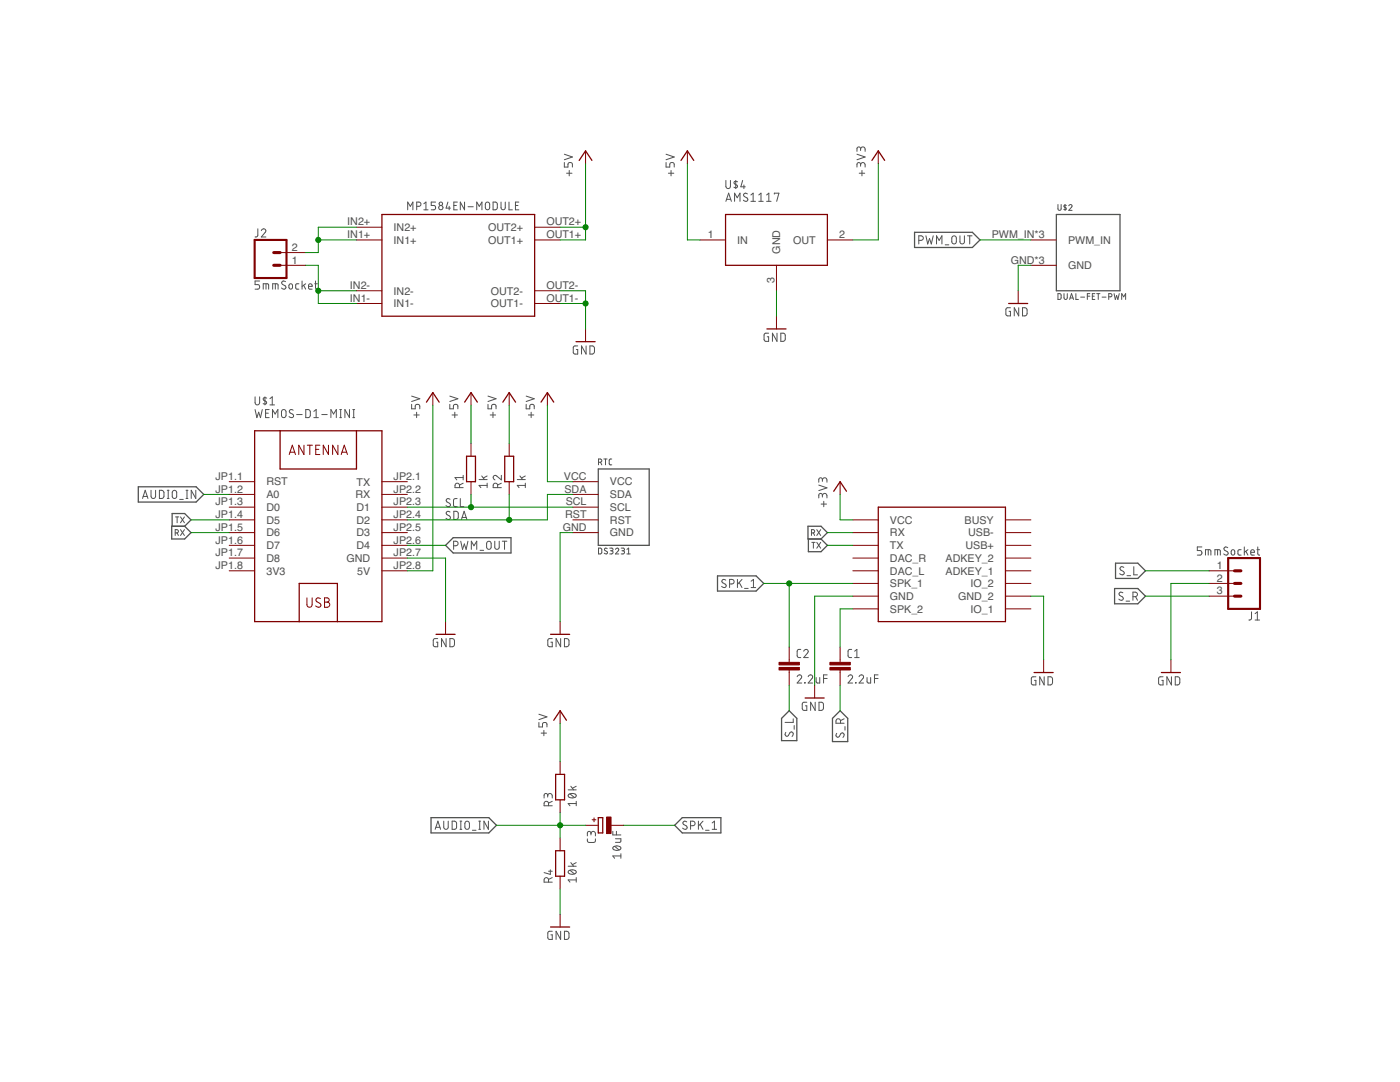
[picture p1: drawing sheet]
<svg xmlns="http://www.w3.org/2000/svg" width="279mm" height="216mm" viewBox="0 0 279 216" stroke-linecap="round" stroke-linejoin="round" font-family="sans-serif">
<g fill="none" stroke="#505050" stroke-width=".2">
<path d="M112.6 32.4v.9h.7v-.5a.45 .45 0 0 1 .5-.4 .45 .45 0 0 1 .4 .4v.5M112.6 30.8l1.6 .5-1.6 .6M113.1 34.6h1.1M113.6 34v1.1M132.9 32.4v.9h.8v-.5a.45 .45 0 0 1 .4-.4 .45 .45 0 0 1 .5 .4v.5M132.9 30.8l1.7 .5-1.7 .6M133.4 34.6h1.1M133.9 34v1.1M144.9 36v1.2a.46 .46 0 0 0 .4 .4 .46 .46 0 0 0 .5-.4v-1.2M145 39.8h.8M146.8 36v1.6M147.2 36.3l-.3-.1-.4 .1v.3l.6 .4a.36 .36 0 0 1-.1 .5 .36 .36 0 0 1-.5-.1"/>
<path d="M148.2 36l-.4 1.3h.9M148.5 36.9v.7M149.2 38.7l-.2-.1a.38 .38 0 0 0-.5 .1 .38 .38 0 0 0 .1 .5l.5 .3a.44 .44 0 0 1-.1 .7 .44 .44 0 0 1-.6-.3M149.9 38.9l.4-.4v1.7M151.4 38.9l.5-.4v1.7M153 38.9l.4-.4v1.7M154.5 38.7v-.2h.9l-.4 1.7M171 30.8l1.7 .5-1.7 .6M171.5 34.6h1.1M171.7 32.9a.46 .46 0 0 1 .5-.5 .46 .46 0 0 1 .5 .5v.4M171.7 33.2v-.4a.36 .36 0 0 0-.3-.4 .36 .36 0 0 0-.4 .4v.5M171.7 29.8a.46 .46 0 0 1 .5-.5 .46 .46 0 0 1 .5 .5v.4"/>
<path d="M171.7 30v-.3a.36 .36 0 0 0-.3-.4 .36 .36 0 0 0-.4 .4v.5M172 34v1.1M51.5 45.7l-.1 1.4-.2 .2h-.3M51.8 56.1h-.9v.7h.6a.46 .46 0 0 1 .3 .4 .46 .46 0 0 1-.3 .5h-.6M52.2 46a.44 .44 0 0 1 .6-.3 .44 .44 0 0 1 .1 .7l-.7 .9h.9M52.5 57.7v-1.1l1 .1 .1 1M53.1 56.6v1.1M54.4 57.7v-1.1l1 .1 .1 1M54.9 56.6v1.1M57 56.2l-.2-.1a.38 .38 0 0 0-.5 .1 .38 .38 0 0 0 .1 .5l.5 .3a.44 .44 0 0 1-.1 .7 .44 .44 0 0 1-.6-.2M57.8 56.7l.2-.1 .3 .1 .1 .6a.36 .36 0 0 1-.4 .4 .36 .36 0 0 1-.3-.4zM59.6 56.6h-.4l-.2 .3 .1 .7 .5 .1"/>
<path d="M60.3 56.1v1.6M60.6 56.9l.4 .8M61 56.6l-.7 .5M61.6 57.1h.7a.38 .38 0 0 0-.3-.5 .38 .38 0 0 0-.4 .4l.1 .6 .6 .1M62.8 56.6h.5M63 56.1v1.4l.3 .2M81.4 41.9v-1.6l.5 .9 .5-.9v1.6M83.2 41.2h.4a.42 .42 0 0 0 .4-.5 .42 .42 0 0 0-.4-.4h-.4v1.6M84.6 40.7l.4-.4v1.6M84.6 41.9h.8M86.9 40.3h-.8v.7h.5a.44 .44 0 0 1 .3 .4 .44 .44 0 0 1-.3 .5h-.5M89.4 40.3l-.4 1.2h.9"/>
<path d="M89.6 41.2v.7M90.6 41h.5M91.3 40.3h-.7v1.6h.7M92.7 40.3v1.6l-.8-1.6v1.6M93.4 41.3h1M95.1 41.9v-1.6l.6 .9 .5-.9v1.6M97 40.4l.3-.1 .3 .1 .1 1a.43 .43 0 0 1-.4 .5 .43 .43 0 0 1-.4-.5zM98.4 40.3h.6l.2 .3v1l-.2 .2-.6 .1zM100 40.3v1.1a.42 .42 0 0 0 .4 .5 .42 .42 0 0 0 .4-.5v-1.1M101.6 40.3v1.6h.7M102.9 41h.5M103.5 40.3h-.6v1.6h.6"/>
<path d="M144.9 40.2l.5-1.7 .6 1.7M146.6 40.2v-1.7l.5 1 .6-1v1.7M149.9 40.2h.9M151.4 40.2h.9M153 40.2h.9M183.4 48h.4a.46 .46 0 0 0 .5-.5 .46 .46 0 0 0-.5-.4h-.4v1.6M184.8 47.1l.3 1.6 .4-1.1 .4 1.1 .3-1.6M186.9 48.7v-1.6l.5 .9 .6-.9v1.6M188.6 48.9h.8M190.1 47.2l.3-.1 .3 .1 .2 1a.46 .46 0 0 1-.5 .5 .46 .46 0 0 1-.5-.5v-.7zM191.6 47.1v1.1a.44 .44 0 0 0 .4 .5 .44 .44 0 0 0 .5-.5v-1.1M193.1 47.1h.9"/>
<path d="M193.5 47.1v1.6M211.1 58.6h.5l.2 .2v.6l-.2 .3-.5 .1zM211.1 40.8l.1 1 .2 .2 .4-.2v-1M212.3 58.6v.8l.3 .4 .4-.2v-1M212.6 40.8v1.2M212.8 41l-.3-.1-.2 .2 .5 .5v.2h-.5M213.3 41.1a.32 .32 0 0 1 .5-.3 .32 .32 0 0 1 0 .5l-.5 .7h.7M213.5 59.8l.3-1.2 .4 1.2M213.6 59.5h.5M214.7 58.6v1.2h.5M215.7 59.3h.8M217 59.1h.5"/>
<path d="M217.5 58.6h-.5v1.2M218 59.1h.4M218.5 58.6h-.5v1.2h.5M218.9 58.6h.6M219.2 58.6v1.2M219.9 59.3h.8M221.3 59.2l.6-.1v-.4l-.6-.1v1.2M222.3 58.6l.3 1.2 .2-.8 .3 .8 .3-1.2M223.9 59.8v-1.2l.4 .6 .3-.6v1.2M50.9 79.2v1.1a.46 .46 0 0 0 .5 .5 .46 .46 0 0 0 .4-.5v-1.1M52.9 79.2v1.6M53.2 79.4h-.5l-.2 .1 .1 .3 .6 .5-.2 .3-.5-.1"/>
<path d="M53.9 79.5l.4-.3v1.6M82.1 79l1.7 .6-1.7 .5M89.8 79l1.6 .6-1.6 .5M97.4 79l1.6 .6-1.6 .5M105 79l1.6 .6-1.6 .5M115.3 69h-.7l-.2 .2v1.1l.2 .3 .7 .1v-1h-.3M117 69v1.7l-.9-1.7v1.7M117.7 69h.7l.2 .3v.9l-.2 .4-.7 .1zM153.4 66.5h-.7l-.2 .2 .1 1.3 .8 .1v-.9h-.3M155.1 66.5v1.6l-.9-1.6v1.6M155.8 66.5h.6l.3 .3v1l-.3 .3h-.6zM201.7 61.4h-.7l-.2 .2-.1 1.1 .3 .3h.7v-.9h-.3"/>
<path d="M203.3 61.4v1.6l-.9-1.6v1.6M204.1 61.4h.6l.2 .3 .1 .9-.3 .4h-.6zM28.4 99.5l.6-1.7 .5 1.7M28.6 99.1h.8M30.1 97.8v1.2a.46 .46 0 0 0 .5 .5 .46 .46 0 0 0 .5-.5v-1.2M31.8 97.8l.6 .1 .3 .2v.9l-.3 .4-.6 .1zM33.4 99.5h.3M33.4 97.8h.3M33.6 97.8v1.7M34.5 98l.3-.2 .3 .2 .2 1a.44 .44 0 0 1-.5 .5 .44 .44 0 0 1-.4-.5zM35.9 99.7h.7M37.1 99.5h.4"/>
<path d="M37.1 97.8h.4M37.3 97.8v1.7M39.1 97.8v1.7l-.9-1.7v1.7M50.9 81.7l.4 1.6 .3-1 .4 1 .3-1.6M53 82.4h.6M53.7 81.7h-.7v1.6h.7M53.9 80.8h.9M54.4 83.3v-1.6l.5 .9 .6-.9v1.6M56.3 81.9l.3-.2 .3 .2 .2 .3v.7a.46 .46 0 0 1-.5 .4 .46 .46 0 0 1-.4-.4zM58.5 81.9a.41 .41 0 0 0-.6-.1 .41 .41 0 0 0 0 .6l.5 .3a.42 .42 0 0 1 .1 .6 .42 .42 0 0 1-.7-.1l-.1-.1M59.2 82.7h1.1M61 81.7h.6l.3 .3v.9l-.3 .4h-.6z"/>
<path d="M62.6 83.3h.9M62.6 82.1l.5-.4v1.6M64.2 82.7h1.1M66 83.3v-1.6l.6 .9 .5-.9v1.6M67.8 83.3h.4M67.8 81.7h.4M68 81.7v1.6M69.7 81.7v1.6l-.9-1.6v1.6M70.4 83.3h.4M70.4 81.7h.4M70.6 81.7v1.6M82.1 80.7v.9h.8v-.6a.46 .46 0 0 1 .4-.3 .46 .46 0 0 1 .5 .3v.6"/>
<path d="M82.6 82.8h1.1M83.1 82.3v1M89.8 80.7v.9h.7v-.6a.45 .45 0 0 1 .4-.3 .45 .45 0 0 1 .5 .3v.6M89.8 99.6l-.2-.1a.38 .38 0 0 0-.5 .1 .38 .38 0 0 0 .1 .6l.5 .2a.44 .44 0 0 1 0 .7 .44 .44 0 0 1-.7-.2M90.2 82.8h1.1M90.8 82.3v1M91.2 99.5h-.5l-.2 .3v1.1l.2 .2h.5M91.7 97.3v-.4a.46 .46 0 0 0-.4-.5 .46 .46 0 0 0-.5 .5v.4h1.6M91.9 99.5v1.6h.7M92.4 96.4l-.7 .4M92.4 95.3h-1.6l.4 .5M92.4 94.8v1"/>
<path d="M95.6 95.7h1.6M96.1 95l.6 .7M97.2 96.9h-1.6l.4 .4M97.2 96.4v.9M97.2 95l-.7 .4M97.4 80.7v.9h.7v-.6a.45 .45 0 0 1 .5-.3 .45 .45 0 0 1 .4 .3v.6M97.8 82.8h1.1M98.4 82.3v1M99.3 97.3v-.4a.44 .44 0 0 0-.4-.5 .44 .44 0 0 0-.5 .5v.4h1.7M100.1 94.8v1l-1-.8a.44 .44 0 0 0-.7 .1 .44 .44 0 0 0 .4 .7M100.1 96.4l-.8 .4M103.2 95.7h1.6"/>
<path d="M103.8 95l.5 .7M104.8 96.9h-1.6l.4 .4M104.8 96.4v.9M104.8 95l-.7 .4M105 80.7v.9h.7v-.6a.45 .45 0 0 1 .5-.3 .45 .45 0 0 1 .4 .3v.6M105.5 82.8h1M106 82.3v1M119.4 92.2l.6-.1v-.4l-.6-.1v1.2M119.8 92.2l.3 .6M120.5 91.6h.7M120.8 91.6v1.2M122.1 91.6h-.4l-.1 .3v.8l.5 .1"/>
<path d="M163.4 96.8l1.6 .5-1.6 .6M164.1 98.9a.46 .46 0 0 1 .5-.5 .46 .46 0 0 1 .4 .5v.5M164.1 99.2v-.4a.36 .36 0 0 0-.3-.4 .36 .36 0 0 0-.4 .4v.6M164.1 95.8a.46 .46 0 0 1 .5-.5 .46 .46 0 0 1 .4 .5v.4M164.1 96.1v-.4a.36 .36 0 0 0-.3-.4 .36 .36 0 0 0-.4 .4v.5M35 106.3l.5-.1v-.4l-.5-.1v1.1M35 103.1h.7M35.3 103.1v1.2M35.3 106.3l.3 .5M36 103.1l.8 1.2M36 105.7l.8 1.1M36.8 103.1l-.8 1.2"/>
<path d="M36.8 105.7l-.8 1.1M89.8 102.2l-.2-.1a.38 .38 0 0 0-.5 .1 .38 .38 0 0 0 .1 .5l.5 .3a.44 .44 0 0 1 0 .7 .44 .44 0 0 1-.7-.3M90.5 108.9h.5a.46 .46 0 0 0 .4-.5 .46 .46 0 0 0-.4-.4h-.5v1.6M90.6 102l.6 .1 .2 .2v1.1l-.2 .2-.6 .1zM91.9 108l.4 1.6 .4-1.1 .3 1.1 .4-1.6M92.1 103.7l.5-1.7 .6 1.7M92.2 103.3h.8M94.1 109.6v-1.6l.5 .9 .5-.9v1.6M95.8 109.8h.7M97.3 108.1l.3-.1 .3 .1 .1 1.1a.46 .46 0 0 1-.4 .4 .46 .46 0 0 1-.5-.4zM98.7 108v1.2a.44 .44 0 0 0 .5 .4 .44 .44 0 0 0 .4-.4v-1.2M100.2 108h1"/>
<path d="M100.7 108v1.6M119.4 109.4h.5l.2 .2v.7l-.2 .2h-.5zM121.2 109.5l-.4-.1-.2 .2 .5 .4a.32 .32 0 0 1 0 .6 .32 .32 0 0 1-.5-.2M121.7 109.4h.5l.1 .2-.1 .3h-.4M122 109.9l.3 .2v.3l-.6 .1M122.8 109.6a.33 .33 0 0 1 .5-.2 .33 .33 0 0 1 .1 .5l-.6 .6h.7M124 109.4h.5l.1 .2-.1 .3h-.4M124.3 109.9l.3 .2v.3l-.6 .1M125.1 110.5h.7M125.1 109.6l.4-.2v1.1M144.8 115.8l-.5-.2-.2 .4v.2l.6 .4a.4 .4 0 0 1 .1 .6 .4 .4 0 0 1-.6-.1l-.2-.1M145.6 116.5h.4a.46 .46 0 0 0 .5-.4 .46 .46 0 0 0-.5-.5h-.4v1.6"/>
<path d="M147.2 115.6v1.6M147.5 116.2l.6 1M148.1 115.6l-.9 1M148.6 117.4h.7M149.9 116l.5-.4v1.6M149.9 117.2h.9M161.9 106.3l.6-.1v-.4l-.6-.1v1.1M162 108.2h.7M162.3 108.2v1.2M162.3 106.3l.3 .5M163 108.2l.8 1.2M163 105.7l.8 1.1"/>
<path d="M163.8 108.2l-.8 1.2M163.8 105.7l-.8 1.1M163.9 100.6h1.1M164.4 100v1.1M224.1 118.3l-.2-.1a.38 .38 0 0 0-.5 .1 .38 .38 0 0 0 .1 .5l.5 .3a.44 .44 0 0 1-.1 .7 .44 .44 0 0 1-.6-.3M224.3 113.2l-.2-.1a.38 .38 0 0 0-.5 .1 .38 .38 0 0 0 .1 .5l.5 .3a.41 .41 0 0 1 0 .6 .41 .41 0 0 1-.6 0l-.1-.1M224.7 120h.7M224.9 114.9h.7M226.1 119.1h.4a.46 .46 0 0 0 .5-.5 .46 .46 0 0 0-.5-.4h-.4v1.6M226.3 113.1v1.6h.7M226.6 119.1l.4 .7M239.9 109.1h-.9v.8h.5a.46 .46 0 0 1 .4 .4 .46 .46 0 0 1-.4 .5h-.5"/>
<path d="M240.6 110.8v-1.1l1 .1 .1 1M241.1 109.7v1.1M242.5 110.8v-1.1l1 .1v1M243 109.7v1.1M245 109.3l-.2-.1a.38 .38 0 0 0-.5 .1 .38 .38 0 0 0 .1 .5l.5 .3a.44 .44 0 0 1 0 .7 .44 .44 0 0 1-.7-.3M245.8 109.8l.3-.1 .2 .1 .1 .6a.36 .36 0 0 1-.3 .4 .36 .36 0 0 1-.4-.4zM247.7 109.7h-.5l-.1 .3v.7l.6 .1M248.3 109.1v1.7M248.6 110l.4 .8M249 109.7l-.7 .5M249.6 110.2h.7a.38 .38 0 0 0-.2-.5 .38 .38 0 0 0-.5 .3l.1 .7 .6 .1M250.8 109.7h.6"/>
<path d="M251 109.1v1.5l.4 .2M87.4 127.4h-.7l-.2 .2v1.1l.2 .3 .7 .1v-1h-.3M89 127.4v1.7l-.9-1.7v1.7M89.8 127.4l.6 .1 .3 .2v.9l-.3 .4-.6 .1zM110.2 127.4h-.7l-.2 .2v1.1l.2 .3 .7 .1v-1h-.3M111.9 127.4v1.7l-.9-1.7v1.7M112.6 127.4l.8 .2a1.33 1.33 0 0 1 .1 1.2l-.2 .2-.7 .1zM159.1 135a.44 .44 0 0 1 .6-.3 .44 .44 0 0 1 .2 .7l-.8 .9h.9M159.8 129.6h-.5l-.2 .3 .1 1.2 .6 .1M160.4 129.9a.44 .44 0 0 1 .6-.3 .44 .44 0 0 1 .2 .7l-.8 .9h.9M160.6 136.2l.1 .1zM161.3 135a.44 .44 0 0 1 .6-.3 .44 .44 0 0 1 .2 .7l-.8 .9h.9"/>
<path d="M162.9 135.2v.9l.3 .2h.4v-1.1M164.4 135.4h.7M165.1 134.7h-.7v1.6M169.2 135a.44 .44 0 0 1 .7-.3 .44 .44 0 0 1 .1 .7l-.8 .9h1M170 129.6h-.5l-.3 .3 .1 1.1 .2 .2h.5M170.6 131.2h.9M170.6 129.9l.4-.3v1.6M170.8 136.2v.1zM171.4 135a.44 .44 0 0 1 .7-.3 .44 .44 0 0 1 .1 .7l-.8 .9h.9M173 135.2l.1 .9 .2 .2h.5v-1.1M174.5 135.4h.7M175.2 134.7h-.7v1.6"/>
<path d="M206.7 135l-.7 .1-.2 .2v1l.2 .3 .7 .1v-.9h-.2M208.4 135v1.7l-.9-1.7v1.7M209.1 135l.7 .1 .2 .2 .1 .9-.3 .4-.7 .1zM232.1 135l-.7 .1-.2 .2v1l.2 .3 .7 .1v-.9h-.2M233.8 135v1.7l-.9-1.7v1.7M234.5 135l.7 .1 .2 .2 .1 .9-.3 .4-.7 .1zM249.8 122.1l-.1 1.4-.5 .2M250.5 123.7h.9M250.5 122.4l.4-.3v1.6M107.5 144.2v.9h.8v-.6a.45 .45 0 0 1 .4-.3 .45 .45 0 0 1 .5 .3v.6M107.5 142.5l1.7 .5-1.7 .6M108 146.3h1.1"/>
<path d="M108.5 145.7v1.1M109.3 158.8a.46 .46 0 0 1 .5-.5 .46 .46 0 0 1 .4 .5v.4M109.3 159v-.3a.36 .36 0 0 0-.4-.4 .36 .36 0 0 0-.3 .4v.5M110.2 159.9l-.7 .4M113.4 157.6h1.6M113.5 158.5a1 1 0 0 1 1.5 .3 .95 .95 0 0 1-1.6 0zM113.7 158.4l.9 .7M113.9 156.9l.6 .7M115 159.9v.9M115 156.9l-.8 .4M156.8 146.1l-.1 .2a.37 .37 0 0 0 .1 .5 .37 .37 0 0 0 .6-.1l.2-.5a.38 .38 0 0 1 .5-.1 .38 .38 0 0 1 .2 .5l-.2 .4M158.3 143.4v.7h-1.6"/>
<path d="M158.5 144.8v.7M161 140.1h-.7l-.2 .2 .1 1.3 .8 .2v-1h-.3M162.7 140.1v1.7l-.9-1.7v1.7M163.4 140.1h.7l.2 .3v1.1l-.2 .2-.7 .1zM167 146.3l-.1 .2a.38 .38 0 0 0 .1 .5 .38 .38 0 0 0 .5-.1l.3-.5a.4 .4 0 0 1 .6 0 .4 .4 0 0 1 0 .6l-.2 .2M167.7 144.3v-.4a.46 .46 0 0 0-.4-.5 .46 .46 0 0 0-.5 .5v.4h1.7M168.5 143.4l-.8 .4M168.6 145v.7M86.8 165.5l.6-1.6 .5 1.6M87 165.1h.8M88.6 163.9v1.1a.44 .44 0 0 0 .4 .5 .44 .44 0 0 0 .5-.5v-1.1M90.2 163.9h.6l.3 .2v1.1l-.3 .3h-.6z"/>
<path d="M91.8 163.9h.4M91.8 165.5h.4M92 163.9v1.6M92.9 164l.3-.1 .4 .1 .1 1a.46 .46 0 0 1-.5 .5 .46 .46 0 0 1-.4-.5zM94.3 165.7h.7M95.5 163.9h.4M95.5 165.5h.4M95.7 163.9v1.6M97.5 163.9v1.6l-.9-1.6v1.6M109.5 160.8v-.5a.44 .44 0 0 0-.5-.4 .44 .44 0 0 0-.4 .4v.5h1.6M109.5 176v-.4a.44 .44 0 0 0-.5-.5 .44 .44 0 0 0-.4 .5v.4h1.6M109.5 173.8h.7"/>
<path d="M109.8 173.6v.9l-1.2-.4M110.2 175.1l-.7 .4M113.4 172.8h1.6M113.5 173.8a1 1 0 0 1 1.5 .2 .95 .95 0 0 1-1.6 0zM113.7 173.7l.9 .7M113.9 172.1l.6 .7M115 160.3h-1.6l.3 .5M115 175.1v.9M115 175.6h-1.6l.3 .4M115 172.1l-.8 .4M117.2 167.4v.5l.4 .2 1.1-.1 .1-.6M117.9 166.3a.44 .44 0 0 1 .5-.4 .44 .44 0 0 1 .4 .4v.5"/>
<path d="M117.9 166.6v-.4a.36 .36 0 0 0-.3-.3 .36 .36 0 0 0-.4 .3v.6M122.3 165.9v.7h1.6M122.4 169a1.02 1.02 0 0 1 1.5 .2 .93 .93 0 0 1-1.6 0zM122.7 168.9l.8 .7M122.8 167.4h1.1l-.1 .7h-1M123 165.9v.7M123.9 170.8h-1.6l.4 .5M123.9 170.3v1M137.1 164a.41 .41 0 0 0-.6-.1 .41 .41 0 0 0-.1 .6l.6 .3a.41 .41 0 0 1 0 .6 .41 .41 0 0 1-.6 0l-.2-.2M137.8 164.8h.5a.46 .46 0 0 0 .4-.5 .46 .46 0 0 0-.4-.4h-.5v1.6M139.4 163.9v1.6M139.7 164.5l.6 1"/>
<path d="M140.3 163.9l-.9 .9M140.8 165.7h.7M142.1 164.2l.5-.3v1.6M142.1 165.5h.9M110.2 185.8h-.7l-.2 .3v1l.2 .3 .7 .1v-1h-.3M111.9 185.8v1.7l-.9-1.7v1.7M112.6 185.8l.8 .1a1.33 1.33 0 0 1 .1 1.3l-.2 .2-.7 .1z"/>
<circle cx="88" cy="40.7" r=".35"/>
<circle cx="88" cy="41.4" r=".43"/>
</g>
<g fill="none" stroke="#505050" stroke-width=".25">
<path d="M182.5 46.4h11.6l1.5 1.5-1.5 1.5h-11.6zM210.8 42.8h12.7v15.2h-12.7zM27.6 97.1h11.5l1.6 1.6-1.6 1.5h-11.5zM119.4 93.6h10.2v15.2h-10.2zM34.3 105h2.6l1.2 1.3-1.2 1.2h-2.6zM34.4 105v-2.5h2.5l1.2 1.2-1.2 1.3M90.4 107.3h11.6v3h-11.6l-1.5-1.5zM143.2 114.9h7.7l1.5 1.5-1.5 1.5h-7.7zM161.2 105h2.7l1.2 1.3-1.2 1.2h-2.7zM161.3 107.5v2.6h2.6l1.2-1.3-1.2-1.3M222.4 117.4h4.7l1.5 1.6-1.5 1.5h-4.7zM222.6 112.4h4.5l1.5 1.5-1.5 1.5h-4.5z"/>
<path d="M156 143.3l1.5-1.5 1.5 1.5v4.5h-3zM167.7 141.8l1.5 1.5v4.7h-3.1v-4.7zM86 163.2h11.6l1.5 1.5-1.5 1.5h-11.6zM134.6 164.7l1.6-1.5h7.7v3h-7.7z"/>
</g>
<g fill="none" stroke="#800000" stroke-width=".25">
<path d="M115.6 32l1.3-1.9 1.2 1.9M135.9 32l1.3-1.9 1.3 1.9M174 32l1.3-1.9 1.3 1.9M76.2 42.8h30.5v20.3h-30.5zM144.8 42.8h20.3v10.1h-20.3zM115 68.2h3.8M153.1 65.6h3.8M201.3 60.6h3.8M50.8 86h25.4v38h-25.4zM55.9 86v7.6h15.2v-7.6M85.1 80.2l1.3-1.9 1.3 1.9M92.7 80.2l1.3-1.9 1.3 1.9"/>
<path d="M93.1 91h1.8v5.1h-1.8zM100.4 80.2l1.2-1.9 1.3 1.9M100.7 91h1.8v5.1h-1.8zM108 80.2l1.2-1.9 1.3 1.9M166.4 98l1.3-1.9 1.2 1.9M175.3 101.2h25.4v22.8h-25.4zM59.7 124v-7.6h7.6v7.6M87 126.6h3.8M109.9 126.6h3.8M160.7 139.3h3.8M206.4 134.2h3.8M231.8 134.2h3.8"/>
<path d="M110.5 143.7l1.3-1.9 1.3 1.9M110.9 154.5h1.8v5.1h-1.8zM110.9 169.8h1.8v5h-1.8zM119.4 163.2h.9v3h-.9zM109.9 185h3.8"/>
</g>
<g fill="none" stroke="#800000" stroke-width=".2">
<path d="M116.9 30.1v2.5M137.2 30.1v2.5M175.3 30.1v2.5M55.9 52.9h5.1M55.9 50.4h5.1M71.1 58h5.1M71.1 47.9h5.1M71.1 45.3h5.1M106.7 58h5.1M106.7 47.9h5.1M106.7 45.3h5.1M139.7 47.9h5.1"/>
<path d="M155 52.9v5.1M165.1 47.9h5.1M203.2 58v2.6M205.7 47.9h5.1M205.7 52.9h5.1M71.1 60.6h5.1M86.4 78.3v2.6M94 78.3v2.6M101.6 78.3v2.6M106.7 60.6h5.1M109.2 78.3v2.6M116.9 65.6v2.6"/>
<path d="M155 63.1v2.5M45.7 96.1h5.1M45.7 98.7h5.1M57.7 90.7l.6-1.9 .7 1.9M57.9 90.2h.9M60.7 88.8v1.9l-1.1-1.9v1.9M61.3 88.8h1.1M61.8 88.8v1.9M63 89.7h.6M63.8 88.8h-.8v1.9h.8M65.6 88.8v1.9l-1.1-1.9v1.9M67.4 88.8v1.9l-1-1.9v1.9"/>
<path d="M68.1 90.7l.6-1.9 .6 1.9M68.2 90.2h1M76.2 96.1h5.1M76.2 98.7h5.1M94 88.5v2.5M94 96.1v2.6M101.6 88.5v2.5M101.6 96.1v2.6M114.3 96.1h5.1M114.3 98.7h5.1M167.7 96.1v2.6M45.7 103.7h5.1"/>
<path d="M45.7 106.3h5.1M45.7 108.8h5.1M45.7 111.4h5.1M45.7 113.9h5.1M45.7 101.2h5.1M61.3 119.3v1.3a.52 .52 0 0 0 .5 .6 .52 .52 0 0 0 .5-.6v-1.3M63.9 119.4a.47 .47 0 0 0-.7 0 .47 .47 0 0 0 .1 .7l.5 .3a.47 .47 0 0 1 .1 .7 .47 .47 0 0 1-.7 0l-.2-.2M64.8 119.3h.5a.42 .42 0 0 1 .4 .4 .42 .42 0 0 1-.4 .4 .52 .52 0 0 1 .5 .6 .52 .52 0 0 1-.5 .5h-.5zM76.2 103.7h5.1M76.2 106.3h5.1M76.2 108.8h5.1M76.2 111.4h5.1"/>
<path d="M76.2 113.9h5.1M76.2 101.2h5.1M114.3 103.7h5.1M114.3 106.3h5.1M114.3 101.2h5.1M170.2 103.7h5.1M170.2 106.3h5.1M170.2 108.8h5.1M170.2 111.4h5.1M170.2 113.9h5.1M170.2 116.4h5.1M170.2 119h5.1"/>
<path d="M200.7 103.7h5M200.7 106.3h5M200.7 108.8h5M200.7 111.4h5M200.7 113.9h5M200.7 116.4h5M200.7 119h5M241.3 113.9h5.1M241.3 116.4h5.1M241.3 119h5.1M64.8 120.1h.5M88.9 124v2.6"/>
<path d="M111.8 124v2.6M157.5 129.1v3.1M157.5 133.7v3M162.6 136.7v2.6M167.7 129.1v3.1M167.7 133.7v3M170.2 121.5h5.1M200.7 121.5h5M208.3 131.7v2.5M233.7 131.7v2.5M111.8 141.8v2.6M111.8 152v2.5"/>
<path d="M111.8 159.6v2.5M111.8 167.2v2.6M111.8 174.8v2.6M116.9 164.7h2.5M118.2 163.6h.7M118.6 163.2v.8M121.9 164.7h2.6M111.8 182.5v2.5"/>
</g>
<g fill="#800000" stroke="#800000" stroke-width=".2">
<path d="M165.6 133.2h4.1v.5h-4.1z"/>
<path d="M165.6 132.2h4.1v.5h-4.1z"/>
<path d="M155.5 133.2h4v.5h-4z"/>
<path d="M155.5 132.2h4v.5h-4z"/>
<path d="M121.1 163h.8v3.3h-.8z"/>
</g>
<path d="M50.8 47.9h6.4v7.6h-6.4zM245.1 111.4h6.4v10.1h-6.4z" fill="none" stroke="#800000" stroke-width=".42"/>
<path d="M54.6 50.4h1.3M54.6 52.9h1.3M246.4 119h1.2M246.4 116.4h1.2M246.4 113.9h1.2" fill="none" stroke="#800000" stroke-width=".61"/>
<g fill="none" stroke="#008000" stroke-width=".2">
<path d="M116.9 32.6v15.3h-5.1M137.2 32.6v15.3h2.5M175.3 32.6v15.3h-5.1M61 52.9h2.5v7.7h7.6M63.5 58h7.6M63.5 47.9h7.6M71.1 45.3h-7.6v5.1h-2.5M111.8 58h5.1v7.6M111.8 45.3h5.1M155 58v5.1M195.6 47.9h10.1M205.7 52.9h-2.5v5.1"/>
<path d="M111.8 60.6h5.1M40.7 98.7h5M86.4 80.9v33h-5.1M94 80.9v7.6M94 98.7v2.5M101.6 80.9v7.6M101.6 98.7v5M109.2 80.9v15.2h5.1M114.3 98.7h-5.1v5h-27.9M167.7 98.7v5h2.5M38.1 106.3h7.6M38.1 103.7h7.6"/>
<path d="M81.3 111.4h7.6v12.6M81.3 108.8h7.6M81.3 101.2h33M114.3 106.3h-2.5v17.7M152.4 116.4h17.8M157.5 116.4v12.7M165.1 106.3h5.1M165.1 108.8h5.1M170.2 119h-7.6v17.7M205.7 119h2.6v12.7M228.6 119h12.7M228.6 113.9h12.7"/>
<path d="M241.3 116.4h-7.6v15.3M157.5 136.7v5.1M167.7 136.7v5.1M170.2 121.5h-2.5v7.6M111.8 144.4v7.6M99.1 164.7h17.8M111.8 162.1v5.1M111.8 177.4v5.1M124.5 164.7h10.1"/>
</g>
<g fill="#008000" stroke="#008000" stroke-width=".2">
<circle cx="116.9" cy="60.6" r=".51"/>
<circle cx="157.5" cy="116.4" r=".51"/>
<circle cx="63.5" cy="58" r=".51"/>
<circle cx="63.5" cy="47.9" r=".51"/>
<circle cx="116.9" cy="45.3" r=".51"/>
<circle cx="94" cy="101.2" r=".51"/>
<circle cx="101.6" cy="103.7" r=".51"/>
<circle cx="111.8" cy="164.7" r=".51"/>
</g>
<g font-size="2.1" fill="#505050">
<text x="69.3" y="47.5">IN1+</text>
<text x="69.3" y="45">IN2+</text>
<text x="78.6" y="46.1">IN2+</text>
<text x="97.4" y="46.1">OUT2+</text>
<text x="109" y="45">OUT2+</text>
<text x="109" y="47.5">OUT1+</text>
<text x="141.3" y="47.5">1</text>
<text x="167.4" y="47.5">2</text>
<text x="197.9" y="47.5">PWM_IN*3</text>
<text x="58.2" y="52.6">1</text>
<text x="58.2" y="50.1">2</text>
<text x="78.6" y="48.6">IN1+</text>
<text x="97.4" y="48.6">OUT1+</text>
<text x="147.1" y="48.6">IN</text>
<text x="155.7" y="50.6" transform="rotate(-90 155.7 50.6)">GND</text>
<text x="158.3" y="48.6">OUT</text>
<text x="201.7" y="52.6">GND*3</text>
<text x="213.2" y="48.6">PWM_IN</text>
<text x="213.2" y="53.7">GND</text>
<text x="69.8" y="57.7">IN2-</text>
<text x="78.6" y="58.8">IN2-</text>
<text x="98" y="58.8">OUT2-</text>
<text x="109" y="57.7">OUT2-</text>
<text x="154.6" y="56.5" transform="rotate(-90 154.6 56.5)">3</text>
<text x="69.8" y="60.2">IN1-</text>
<text x="78.6" y="61.3">IN1-</text>
<text x="98" y="61.3">OUT1-</text>
<text x="109" y="60.2">OUT1-</text>
<text x="43" y="95.8">JP1.1</text>
<text x="78.6" y="95.8">JP2.1</text>
<text x="112.6" y="95.8">VCC</text>
<text x="43" y="98.3">JP1.2</text>
<text x="43" y="100.8">JP1.3</text>
<text x="53.2" y="96.9">RST</text>
<text x="53.2" y="99.4">A0</text>
<text x="53.2" y="102">D0</text>
<text x="70.9" y="99.4">RX</text>
<text x="71.2" y="96.9">TX</text>
<text x="71.2" y="102">D1</text>
<text x="78.6" y="98.3">JP2.2</text>
<text x="78.6" y="100.8">JP2.3</text>
<text x="112.7" y="98.3">SDA</text>
<text x="112.9" y="100.8">SCL</text>
<text x="121.7" y="96.9">VCC</text>
<text x="121.7" y="99.4">SDA</text>
<text x="121.7" y="102">SCL</text>
<text x="43" y="103.4">JP1.4</text>
<text x="43" y="105.9">JP1.5</text>
<text x="53.2" y="104.5">D5</text>
<text x="53.2" y="107">D6</text>
<text x="71.2" y="104.5">D2</text>
<text x="71.2" y="107">D3</text>
<text x="78.6" y="103.4">JP2.4</text>
<text x="78.6" y="105.9">JP2.5</text>
<text x="112.3" y="105.9">GND</text>
<text x="112.8" y="103.4">RST</text>
<text x="121.7" y="104.5">RST</text>
<text x="121.7" y="107">GND</text>
<text x="177.6" y="104.5">VCC</text>
<text x="177.6" y="107">RX</text>
<text x="192.5" y="104.5">BUSY</text>
<text x="193.2" y="107">USB-</text>
<text x="43" y="108.5">JP1.6</text>
<text x="43" y="111">JP1.7</text>
<text x="43" y="113.5">JP1.8</text>
<text x="53.2" y="109.6">D7</text>
<text x="53.2" y="112.1">D8</text>
<text x="69.1" y="112.1">GND</text>
<text x="71.2" y="109.6">D4</text>
<text x="78.6" y="108.5">JP2.6</text>
<text x="78.6" y="111">JP2.7</text>
<text x="78.6" y="113.5">JP2.8</text>
<text x="177.6" y="109.6">TX</text>
<text x="177.6" y="112.1">DAC_R</text>
<text x="188.7" y="112.1">ADKEY_2</text>
<text x="192.7" y="109.6">USB+</text>
<text x="242.9" y="113.5">1</text>
<text x="53.2" y="114.6">3V3</text>
<text x="71.3" y="114.7">5V</text>
<text x="177.6" y="114.6">DAC_L</text>
<text x="177.6" y="117.2">SPK_1</text>
<text x="177.6" y="119.7">GND</text>
<text x="188.7" y="114.7">ADKEY_1</text>
<text x="191.2" y="119.7">GND_2</text>
<text x="193.7" y="117.2">IO_2</text>
<text x="242.9" y="116.1">2</text>
<text x="242.9" y="118.6">3</text>
<text x="177.6" y="122.3">SPK_2</text>
<text x="193.7" y="122.3">IO_1</text>
</g>
</svg>
